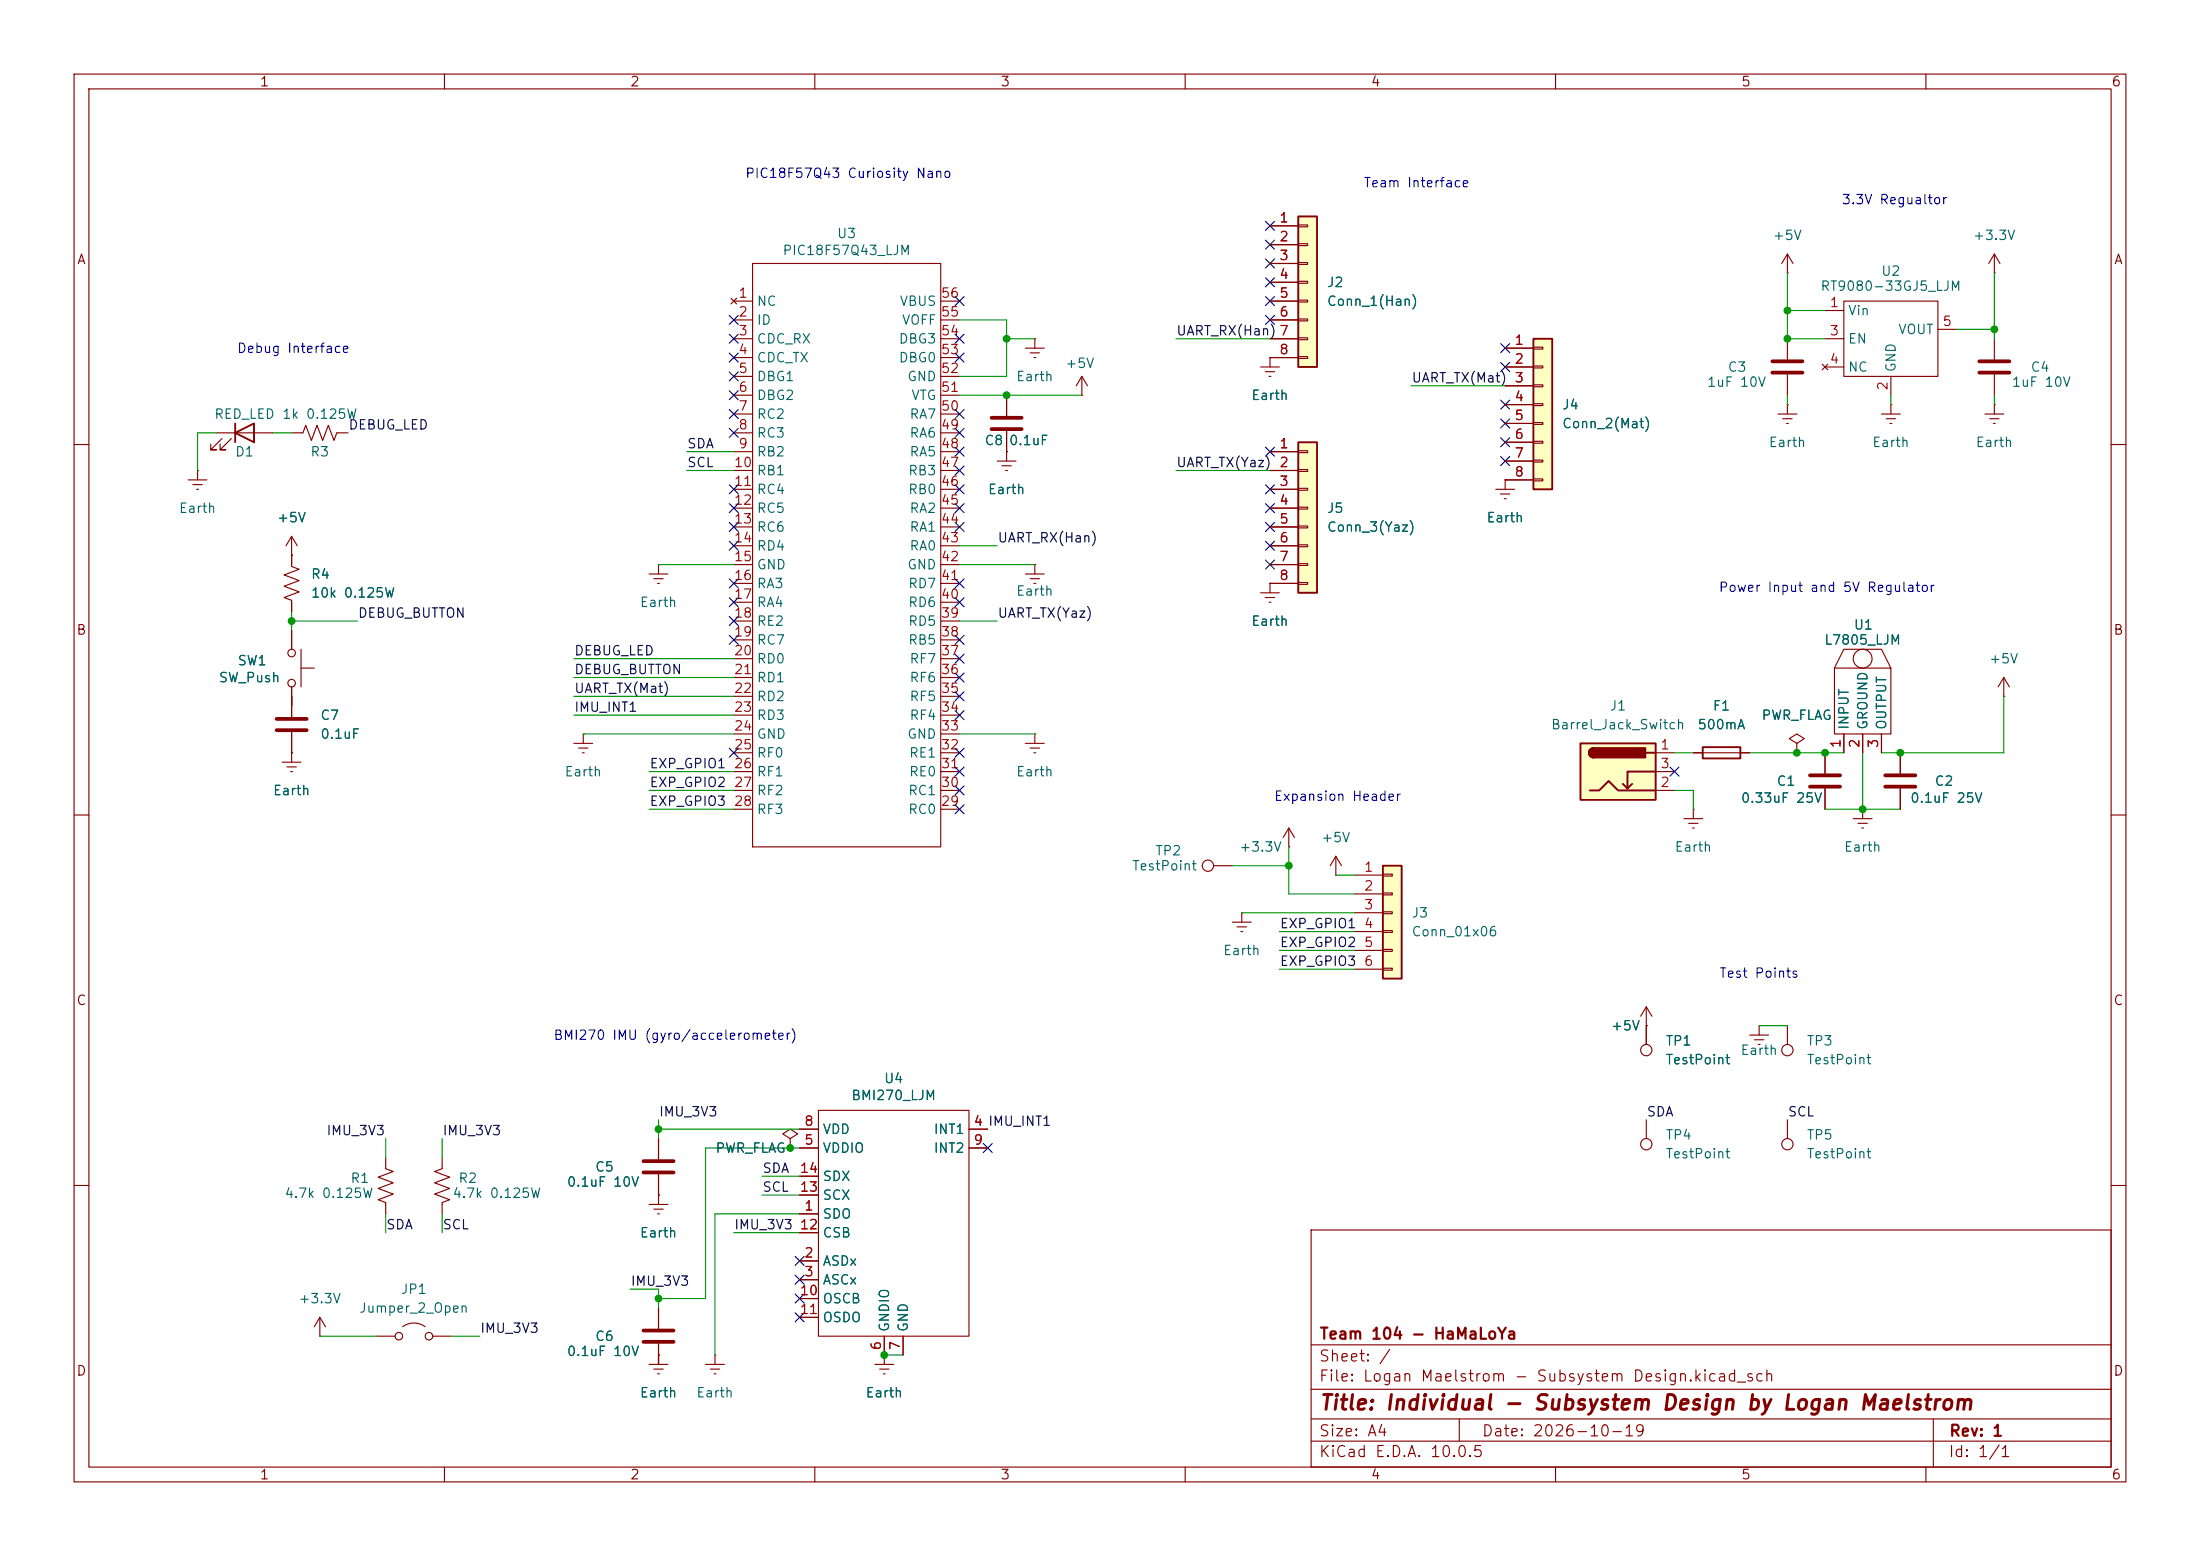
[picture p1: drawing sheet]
<svg xmlns="http://www.w3.org/2000/svg" width="297mm" height="210mm" viewBox="0 0 297 210" stroke-linecap="round" stroke-linejoin="round" font-family="sans-serif">
<g fill="none" stroke="#840000" stroke-width=".15">
<path d="M10 10h277v190h-277zM12 12h273v186h-273zM60 10v2M110 10v2M160 10v2M210 10v2M260 10v2M101.6 35.6h25.4v78.7h-25.4zM39.4 58.4h1.5l.4-1 .7 2 .8-2 .8 2 .7-2 .8 2 .4-1h1.5M98.7 40.3l.7 .7M99.1 40.6h2.5M99.1 43.2h2.5"/>
<path d="M99.1 45.7h2.5M99.1 48.3h2.5M99.1 50.8h2.5M99.1 53.3h2.5M99.1 55.9h2.5M99.1 58.4h2.5M99.4 40.3l-.7 .7M127 40.6h2.5M127 43.2h2.5M127 45.7h2.5M127 48.3h2.5M127 50.8h2.5"/>
<path d="M127 53.3h2.5M127 55.9h2.5M127 58.4h2.5M146 53.3h.1M146 50.8l-.7 1.3M146 50.8l.8 1.3M146 50.8v2.5M10 60h2M99.1 61h2.5M99.1 63.5h2.5M99.1 66h2.5M99.1 68.6h2.5"/>
<path d="M99.1 71.1h2.5M99.1 73.7h2.5M99.1 76.2h2.5M99.1 78.7h2.5M127 61h2.5M127 63.5h2.5M127 66h2.5M127 68.6h2.5M127 71.1h2.5M127 73.7h2.5M127 76.2h2.5M127 78.7h2.5"/>
<path d="M285 60h2M39.4 85.1v2.5M39.4 92.7v2.6M40.6 90.2h1.8M40.6 87.6v5.1M99.1 81.3h2.5M99.1 83.8h2.5M99.1 86.4h2.5M99.1 88.9h2.5M99.1 91.4h2.5M99.1 94h2.5M99.1 96.5h2.5"/>
<path d="M99.1 99.1h2.5M127 81.3h2.5M127 83.8h2.5M127 86.4h2.5M127 88.9h2.5M127 91.4h2.5M127 94h2.5M127 96.5h2.5M127 99.1h2.5M10 110h2M99.1 101.6h2.5M99.1 104.1h2.5"/>
<path d="M99.1 106.7h2.5M99.1 109.2h2.5M127 101.6h2.5M127 104.1h2.5M127 106.7h2.5M127 109.2h2.5M285 110h2M236.2 139.7h2.6M237.5 138.4h.1M237.5 138.4v1.3M241.3 138.4v2.6M52.1 156.2v1.5l1 .4-2 .8 2 .7-2 .8 2 .8-2 .7 1 .4v1.5"/>
<path d="M236.9 140.3h1.2M237.4 141h.2M10 160h2M43.2 177.8l-.8 1.3M43.2 177.8l.7 1.3M43.2 177.8v2.5M54.4 179.1a2.54 2.54 0 0 1 3 0M177 166h108v32h-108zM285 160h2M43.2 180.3h.1M50.8 180.3h2.5M58.4 180.3h2.6"/>
<path d="M60 198v2M110 198v2M160 198v2M177 194.5h108M177 191.5h108M177 187.5h108M177 181.5h108M197 191.5v3M210 198v2M260 198v2M261 191.5v6.5"/>
<circle cx="39.4" cy="88.1" r=".51"/>
<circle cx="39.4" cy="92.2" r=".51"/>
<circle cx="241.3" cy="141.7" r=".76"/>
<circle cx="53.8" cy="180.3" r=".51"/>
<circle cx="57.9" cy="180.3" r=".51"/>
</g>
<path d="M175.3 59.7h2.5v20.3h-2.5z" fill="#ffffc2"/>
<path d="M175.3 59.7h2.5v20.3h-2.5z" fill="none" stroke="#840000" stroke-width=".25"/>
<g fill="none" stroke="#840000" stroke-width=".15">
<path d="M135.9 53.3v2.8M135.9 58.2v4M138.4 47h2.6M139.1 47.6h1.2M139.6 48.3h.2M139.7 45.7h.1M139.7 45.7v1.3M170.2 49.5h2.5M170.8 50.2h1.3M171.3 50.8h.3M171.4 48.3h.1M171.4 48.3v1.2"/>
<path d="M39.4 74.9h.1M39.4 72.4v4.1l1 .3-2 .8 2 .8-2 .7 2 .8-2 .7 1 .4v1.6M39.4 72.4l-.8 1.3M39.4 72.4l.7 1.3M87.6 77.5h2.6M88.3 78.1h1.2M88.8 78.7h.2M88.9 76.2h.1M88.9 76.2v1.3M134.6 62.2h2.6M135.3 62.9h1.2M135.8 63.5h.2"/>
<path d="M135.9 61h.1M138.4 77.5h2.6M139.1 78.1h1.2M139.6 78.7h.2M139.7 76.2h.1M139.7 76.2v1.3M171.4 61h3.9M171.4 63.5h3.9M171.4 66h3.9M171.4 68.6h3.9M171.4 71.1h3.9M171.4 73.7h3.9"/>
<path d="M171.4 76.2h3.9M171.4 78.7h3.9M175.3 60.8h1.2v.3h-1.2zM175.3 63.4h1.2v.2h-1.2zM175.3 65.9h1.2v.3h-1.2zM175.3 68.5h1.2v.2h-1.2zM175.3 71h1.2v.2h-1.2zM175.3 73.5h1.2v.3h-1.2zM175.3 76.1h1.2v.2h-1.2zM175.3 78.6h1.2v.3h-1.2zM78.7 99.1h.1M78.7 99.1v1.2"/>
<path d="M77.5 100.3h2.5M78.1 101h1.3M78.6 101.6h.3M174 114.3h.1M174 111.8l-.8 1.2M174 111.8l.8 1.2M174 111.8v2.5M180.3 118.1h.1M180.3 115.6l-.7 1.2M180.3 115.6l.8 1.2M180.3 115.6v2.5M227.3 110.5h2.6"/>
<path d="M228 111.1h1.2M228.5 111.8h.2M228.6 109.2h.1M228.6 109.2v1.3M242.6 100.3l1-.6-1-.6-1 .6 1 .6v1.3M242.6 101.6h.1M250.2 110.5h2.5M250.8 111.1h1.3M251.3 111.8h.3M251.5 109.2h.1M251.5 109.2v1.3M166.4 124.5h2.5"/>
<path d="M167 125.1h1.3M167.5 125.7h.3M167.6 123.2h.1M167.6 123.2v1.3M59.7 156.2v1.5l-1 .4 2 .8-2 .7 2 .8-2 .8 2 .7-1 .4v1.5M88.9 153.7v2.8M88.9 158.5v4.1M106.7 153.7l1-.7-1-.6-1 .6 1 .7v1.2M106.7 154.9h.1M107.9 152.4h2.6M107.9 154.9h2.6M107.9 158.8h2.6"/>
<path d="M110.5 149.9h20.3v30.4h-20.3zM130.8 152.4h2.5M130.8 154.9h2.5M241.3 151.1v2.6M87.6 162.6h2.6M88.3 163.2h1.2M88.8 163.8h.2M88.9 161.3h.1M88.9 176.5v2.8M107.9 163.8h2.6M107.9 170.2h2.6M107.9 172.7h2.6"/>
<path d="M107.9 175.3h2.6M107.9 177.8h2.6M107.9 166.4h2.6M107.9 161.3h2.6M87.6 184.2h2.6M88.3 184.8h1.2M88.8 185.4h.2M88.9 182.9h.1M88.9 181.4v2.8M95.2 184.2h2.6M95.9 184.8h1.3M96.4 185.4h.2"/>
<path d="M96.5 182.9h.1M96.5 182.9v1.3M118.1 184.2h2.5M118.7 184.8h1.3M119.3 185.4h.2M119.4 182.9h.1M119.4 180.3v3.9M121.9 180.3v2.6"/>
<circle cx="241.3" cy="154.4" r=".76"/>
</g>
<path d="M133.9 56.4h4M133.9 57.9h4M86.9 156.7h4M86.9 158.2h4M86.9 179.6h4M86.9 181.1h4" fill="none" stroke="#840000" stroke-width=".51"/>
<path d="M213.4 100.3h10.1v7.7h-10.1z" fill="#ffffc2"/>
<path d="M213.4 100.3h10.1v7.7h-10.1zM214.6 106.7h1.3l1.3-1.3 1.2 1.3h5.1M215.1 101a.64 .64 0 0 0-.6 .6 .64 .64 0 0 0 .6 .6M220.3 105.8l-.6 .6M222.2 101.6h1.3M223.5 104.1h-3.8v2.3l-.6-.6" fill="none" stroke="#840000" stroke-width=".25"/>
<g fill="#840000" stroke="#840000" stroke-width=".25">
<path d="M214.7 101.2l.4-.2v1.2a.63 .63 0 0 1-.5-.4 .63 .63 0 0 1 .1-.6z"/>
<path d="M215.1 101h7v1.2h-7z"/>
</g>
<path d="M223.5 101.6h2.6M223.5 106.7h2.6M223.5 104.1h2.6" fill="none" stroke="#840000" stroke-width=".15"/>
<path d="M186.7 116.8h2.5v15.3h-2.5z" fill="#ffffc2"/>
<path d="M186.7 116.8h2.5v15.3h-2.5zM229.9 100.8h5v1.6h-5z" fill="none" stroke="#840000" stroke-width=".25"/>
<g fill="none" stroke="#840000" stroke-width=".15">
<path d="M241.3 45.7v2.8M241.3 50.5v2.8M247.6 90.2l1.3-2.6h5.1l1.3 2.6M247.6 90.2h7.7v8.9h-7.7zM248.9 99.1v2.5M251.5 99.1v2.5M254 99.1v2.5M182.9 118.1h3.8M186.7 118h1.3v.2h-1.3zM228.6 101.6h7.6M182.9 120.7h3.8M182.9 123.2h3.8"/>
<path d="M182.9 125.7h3.8M182.9 128.3h3.8M182.9 130.8h3.8M186.7 120.5h1.3v.3h-1.3zM186.7 123.1h1.3v.2h-1.3zM186.7 125.6h1.3v.3h-1.3zM186.7 128.1h1.3v.3h-1.3zM186.7 130.7h1.3v.2h-1.3z"/>
<circle cx="251.5" cy="88.9" r="1.27"/>
</g>
<path d="M239.3 48.8h4M239.3 50.3h4" fill="none" stroke="#840000" stroke-width=".51"/>
<path d="M207 45.7h2.5v20.3h-2.5z" fill="#ffffc2"/>
<path d="M31.7 58.4l2.6-1.2v2.5zM31.7 57.2v2.5M207 45.7h2.5v20.3h-2.5z" fill="none" stroke="#840000" stroke-width=".25"/>
<g fill="none" stroke="#840000" stroke-width=".15">
<path d="M241.3 36.8h.1M241.3 34.3l-.8 1.3M241.3 34.3l.8 1.3M241.3 34.3v2.5M269.2 36.8h.1M269.2 34.3v2.5M269.2 34.3l-.7 1.3M269.2 34.3l.8 1.3M29.2 58.4h7.6M30 59.2l-1.6 1.5h.8h-.8v-.8M31.2 59.2l-1.5 1.5h.8h-.8v-.8M203.2 47h3.8"/>
<path d="M203.2 49.5h3.8M203.2 52.1h3.8M203.2 54.6h3.8M203.2 57.2h3.8M203.2 59.7h3.8M207 46.9h1.3v.2h-1.3zM207 49.4h1.3v.3h-1.3zM207 51.9h1.3v.3h-1.3zM207 54.5h1.3v.2h-1.3zM207 57h1.3v.3h-1.3zM207 59.6h1.3v.2h-1.3zM240 55.9h2.6"/>
<path d="M240.7 56.5h1.2M241.2 57.2h.2M241.3 54.6h.1M241.3 54.6v1.3M246 49.1l.8 .8M246.4 49.5h2.5M246.4 41.9h2.5M246.4 45.7h2.5M246.8 49.1l-.8 .8M248.9 40.6h12.7v10.2h-12.7zM254 55.9h2.5M254.6 56.5h1.3"/>
<path d="M255.1 57.2h.3M255.3 54.6h.1M255.3 50.8v2.5M255.3 54.6v1.3M261.6 44.5h2.6M268 55.9h2.5M268.6 56.5h1.3M269.1 57.2h.3M269.2 54.6h.1M269.2 45.7v2.8M269.2 50.5v2.8M269.2 54.6v1.3"/>
<path d="M25.4 64.8h2.5M26 65.4h1.3M26.5 66h.3M26.7 63.5h.1M26.7 63.5v1.3M171.4 78.7h.1M171.4 78.7v1.3M203.2 62.2h3.8M203.2 64.8h3.8M207 62.1h1.3v.3h-1.3zM207 64.6h1.3v.3h-1.3zM39.4 94v2.8"/>
<path d="M39.4 98.8v4.1M170.2 80h2.5M170.8 80.6h1.3M171.3 81.3h.3M270.5 94h.1M270.5 91.4l-.8 1.3M270.5 91.4l.8 1.3M270.5 91.4v2.6M38.1 102.9h2.5M38.7 103.5h1.3M39.2 104.1h.3M39.4 101.6h.1"/>
<path d="M246.4 101.6v2.8M246.4 106.4v2.8M256.5 101.6v2.8M256.5 106.4v2.8M222.2 138.4h.1M222.2 135.9v5.1M222.2 135.9l-.7 1.3M222.2 135.9l.8 1.3M222.2 151.1v2.6"/>
<circle cx="222.2" cy="141.7" r=".76"/>
<circle cx="222.2" cy="154.4" r=".76"/>
</g>
<path d="M267.2 48.8h4.1M267.2 50.3h4.1M37.3 97h4.1M37.3 98.6h4.1M244.3 104.6h4.1M244.3 106.2h4.1M254.5 104.6h4.1M254.5 106.2h4.1" fill="none" stroke="#840000" stroke-width=".51"/>
<path d="M175.3 29.2h2.5v20.3h-2.5z" fill="#ffffc2"/>
<path d="M175.3 29.2h2.5v20.3h-2.5z" fill="none" stroke="#840000" stroke-width=".25"/>
<g fill="none" stroke="#840000" stroke-width=".15">
<path d="M171.4 30.5h3.9M171.4 33h3.9M171.4 35.6h3.9M171.4 38.1h3.9M175.3 30.4h1.2v.2h-1.2zM175.3 32.9h1.2v.2h-1.2zM175.3 35.4h1.2v.3h-1.2zM175.3 38h1.2v.2h-1.2zM135.9 53.3v2.8M135.9 58.2v2.8M171.4 48.3h.1M171.4 40.6h3.9"/>
<path d="M171.4 43.2h3.9M171.4 45.7h3.9M171.4 48.3h3.9M175.3 40.5h1.2v.3h-1.2zM175.3 43.1h1.2v.2h-1.2zM175.3 45.6h1.2v.2h-1.2zM175.3 48.1h1.2v.3h-1.2zM203.2 47h3.8M203.2 49.5h3.8M203.2 52.1h3.8M203.2 54.6h3.8M203.2 57.2h3.8"/>
<path d="M203.2 59.7h3.8M39.4 74.9h.1M39.4 74.9v1.3M135.9 61h.1M171.4 78.7h.1M171.4 66h3.9M171.4 61h3.9M171.4 63.5h3.9M171.4 68.6h3.9M171.4 71.1h3.9M171.4 73.7h3.9M171.4 76.2h3.9"/>
<path d="M171.4 78.7h3.9M201.9 66h2.6M202.6 66.7h1.2M203.1 67.3h.2M203.2 64.8h.1M203.2 64.8v1.2M203.2 62.2h3.8M203.2 64.8h3.8M39.4 81.3v1.3M39.4 85.1v2.5M39.4 92.7v4.1M39.4 98.8v2.8"/>
<path d="M139.7 99.1h.1M139.7 99.1v1.2M248.9 99.1v2.5M251.5 99.1v2.5M254 99.1v2.5M39.4 101.6h.1M138.4 100.3h2.6M139.1 101h1.2M139.6 101.6h.2M163.8 116.8h2.6M228.6 101.6h1.3M234.9 101.6h1.3"/>
<path d="M242.6 101.6h.1M246.4 101.6v2.8M246.4 106.4v2.8M256.5 101.6v2.8M256.5 106.4v2.8M222.2 138.4h.1M222.2 138.4v2.6M88.9 153.7v2.8M88.9 158.5v2.8M106.7 154.9h.1M107.9 152.4h2.6M107.9 154.9h2.6"/>
<path d="M107.9 158.8h2.6M130.8 152.4h2.5M130.8 154.9h2.5M88.9 161.3h.1M88.9 176.5v2.8M107.9 163.8h2.6M107.9 170.2h2.6M107.9 172.7h2.6M107.9 175.3h2.6M107.9 177.8h2.6M107.9 166.4h2.6M107.9 161.3h2.6"/>
<path d="M88.9 182.9h.1M88.9 181.4v2.8M119.4 182.9h.1M119.4 180.3v2.6M121.9 180.3v2.6"/>
<circle cx="163.1" cy="116.8" r=".76"/>
</g>
<g fill="none" stroke="#009600" stroke-width=".15">
<path d="M241.3 36.8v8.9h5.1M269.2 36.8v8.9M29.2 58.4h-2.5v5.1M36.8 58.4h2.6M129.5 43.2h6.4v7.6h-6.4M129.5 53.3h16.5M135.9 45.7h3.8M158.7 45.7h12.7M190.5 52.1h12.7M241.3 53.3v1.3M241.3 41.9h5.1M255.3 53.3v1.3"/>
<path d="M264.2 44.5h5M269.2 53.3v1.3M88.9 76.2h10.2M92.7 61h6.4M92.7 63.5h6.4M129.5 76.2h10.2M129.5 73.7h5.1M158.7 63.5h12.7M39.4 83.8h8.9M39.4 82.6v2.5M39.4 94v1.3M77.5 96.5h21.6"/>
<path d="M77.5 91.4h21.6M77.5 88.9h21.6M77.5 94h21.6M78.7 99.1h20.4M129.5 99.1h10.2M129.5 83.8h5.1M270.5 94v7.6h-16.5M87.6 109.2h11.5M87.6 106.7h11.5M87.6 104.1h11.5M166.4 116.8h7.6M174 114.3v6.4h8.9"/>
<path d="M180.3 118.1h2.6M226.1 101.6h2.5M226.1 106.7h2.5v2.5M236.2 101.6h12.7M246.4 109.2h10.1M251.5 101.6v7.6M167.6 123.2h15.3M172.7 128.3h10.2M172.7 130.8h10.2M172.7 125.7h10.2M237.5 138.4h3.8M52.1 153.7v2.5"/>
<path d="M59.7 153.7v2.5M88.9 151.1v2.6M88.9 152.4h19M102.9 158.8h5M107.9 154.9h-12.7v20.4h-6.3M52.1 163.8v2.6M59.7 163.8v2.6M85.1 174h3.8v2.5M99.1 166.4h8.8M102.9 161.3h5M107.9 163.8h-11.4v19.1M43.2 180.3h7.6"/>
<path d="M61 180.3h3.8M88.9 182.9v1.3M119.4 182.9h2.5"/>
</g>
<g fill="none" stroke="#000084" stroke-width=".15">
<path d="M170.8 29.9l1.3 1.2M170.8 37.5l1.3 1.2M170.8 35l1.3 1.2M170.8 32.4l1.3 1.2M172.1 29.9l-1.3 1.2M172.1 37.5l-1.3 1.2M172.1 35l-1.3 1.2M172.1 32.4l-1.3 1.2M98.5 42.6l1.2 1.2M98.5 55.3l1.2 1.2M98.5 57.8l1.2 1.2M98.5 50.2l1.2 1.2"/>
<path d="M98.5 45.1l1.2 1.2M98.5 52.7l1.2 1.2M98.5 47.7l1.2 1.2M99.7 42.6l-1.2 1.2M99.7 55.3l-1.2 1.2M99.7 57.8l-1.2 1.2M99.7 50.2l-1.2 1.2M99.7 45.1l-1.2 1.2M99.7 52.7l-1.2 1.2M99.7 47.7l-1.2 1.2M128.9 55.3l1.2 1.2M128.9 57.8l1.2 1.2"/>
<path d="M128.9 40l1.2 1.2M128.9 45.1l1.2 1.2M128.9 47.7l1.2 1.2M130.1 55.3l-1.2 1.2M130.1 40l-1.2 1.2M130.1 57.8l-1.2 1.2M130.1 45.1l-1.2 1.2M130.1 47.7l-1.2 1.2M170.8 42.6l1.3 1.2M170.8 40l1.3 1.2M172.1 42.6l-1.3 1.2M172.1 40l-1.3 1.2"/>
<path d="M202.6 46.4l1.2 1.2M202.6 48.9l1.2 1.2M202.6 54l1.2 1.2M202.6 56.5l1.2 1.3M202.6 59.1l1.2 1.2M203.8 46.4l-1.2 1.2M203.8 48.9l-1.2 1.2M203.8 54l-1.2 1.2M203.8 56.5l-1.2 1.3M203.8 59.1l-1.2 1.2M98.5 70.5l1.2 1.2M98.5 68l1.2 1.2"/>
<path d="M98.5 65.4l1.2 1.2M98.5 73.1l1.2 1.2M98.5 78.1l1.2 1.2M99.7 70.5l-1.2 1.2M99.7 68l-1.2 1.2M99.7 78.1l-1.2 1.2M99.7 65.4l-1.2 1.2M99.7 73.1l-1.2 1.2M128.9 78.1l1.2 1.2M128.9 70.5l1.2 1.2M128.9 68l1.2 1.2M128.9 60.4l1.2 1.2"/>
<path d="M128.9 65.4l1.2 1.2M128.9 62.9l1.2 1.2M130.1 78.1l-1.2 1.2M130.1 70.5l-1.2 1.2M130.1 68l-1.2 1.2M130.1 60.4l-1.2 1.2M130.1 65.4l-1.2 1.2M130.1 62.9l-1.2 1.2M170.8 75.6l1.3 1.2M170.8 60.4l1.3 1.2M170.8 65.4l1.3 1.2M170.8 68l1.3 1.2"/>
<path d="M170.8 70.5l1.3 1.2M170.8 73.1l1.3 1.2M172.1 75.6l-1.3 1.2M172.1 60.4l-1.3 1.2M172.1 65.4l-1.3 1.2M172.1 68l-1.3 1.2M172.1 70.5l-1.3 1.2M172.1 73.1l-1.3 1.2M202.6 61.6l1.2 1.2M203.8 61.6l-1.2 1.2M98.5 80.7l1.2 1.2M98.5 85.8l1.2 1.2"/>
<path d="M98.5 83.2l1.2 1.2M99.7 80.7l-1.2 1.2M99.7 85.8l-1.2 1.2M99.7 83.2l-1.2 1.2M128.9 95.9l1.2 1.2M128.9 93.4l1.2 1.2M128.9 80.7l1.2 1.2M128.9 85.8l1.2 1.2M128.9 88.3l1.2 1.2M128.9 90.8l1.2 1.2M130.1 95.9l-1.2 1.2M130.1 93.4l-1.2 1.2"/>
<path d="M130.1 80.7l-1.2 1.2M130.1 85.8l-1.2 1.2M130.1 88.3l-1.2 1.2M130.1 90.8l-1.2 1.2M98.5 101l1.2 1.2M99.7 101l-1.2 1.2M128.9 108.6l1.2 1.2M128.9 106.1l1.2 1.2M128.9 101l1.2 1.2M128.9 103.5l1.2 1.2M130.1 108.6l-1.2 1.2M130.1 106.1l-1.2 1.2"/>
<path d="M130.1 101l-1.2 1.2M130.1 103.5l-1.2 1.2M225.5 103.5l1.2 1.2M226.7 103.5l-1.2 1.2M132.7 154.3l1.3 1.2M134 154.3l-1.3 1.2M107.3 174.7l1.3 1.2M107.3 172.1l1.3 1.2M107.3 169.6l1.3 1.2M107.3 177.2l1.3 1.2M108.6 174.7l-1.3 1.2M108.6 172.1l-1.3 1.2"/>
<path d="M108.6 169.6l-1.3 1.2M108.6 177.2l-1.3 1.2"/>
</g>
<g fill="#009600" stroke="#009600" stroke-width=".14">
<circle cx="119.4" cy="182.9" r=".46"/>
<circle cx="106.7" cy="154.9" r=".46"/>
<circle cx="88.9" cy="175.3" r=".46"/>
<circle cx="88.9" cy="152.4" r=".46"/>
<circle cx="135.9" cy="45.7" r=".46"/>
<circle cx="135.9" cy="53.3" r=".46"/>
<circle cx="251.5" cy="109.2" r=".46"/>
<circle cx="246.4" cy="101.6" r=".46"/>
<circle cx="242.6" cy="101.6" r=".46"/>
<circle cx="39.4" cy="83.8" r=".46"/>
<circle cx="241.3" cy="45.7" r=".46"/>
<circle cx="269.2" cy="44.5" r=".46"/>
<circle cx="256.5" cy="101.6" r=".46"/>
<circle cx="241.3" cy="41.9" r=".46"/>
<circle cx="174" cy="116.8" r=".46"/>
</g>
<text font-size="2" fill="#840000" x="178" y="190.8">Title: Individual - Subsystem Design by Logan Maelstrom</text>
<g font-size="1.5" fill="#840000">
<text x="178" y="184.1">Sheet: /</text>
<text x="178" y="181.1">Team 104 - HaMaLoYa</text>
<text x="178" y="186.8">File: Logan Maelstrom - Subsystem Design.kicad_sch</text>
<text x="178" y="197">KiCad E.D.A. 10.0.5</text>
<text x="178" y="194.2">Size: A4</text>
<text x="200" y="194.2">Date: 2026-10-19</text>
<text x="263" y="197">Id: 1/1</text>
<text x="263" y="194.2">Rev: 1</text>
</g>
<g font-size="1.3" fill="#840000">
<text x="35" y="12">1</text>
<text x="85" y="12">2</text>
<text x="135" y="12">3</text>
<text x="185" y="12">4</text>
<text x="235" y="12">5</text>
<text x="285" y="12">6</text>
<text x="10.3" y="36">A</text>
<text x="285.3" y="36">A</text>
<text x="10.2" y="86">B</text>
<text x="285.2" y="86">B</text>
<text x="10.2" y="136">C</text>
<text x="285.2" y="136">C</text>
<text x="10.2" y="186">D</text>
<text x="285.2" y="186">D</text>
<text x="35" y="200">1</text>
<text x="85" y="200">2</text>
<text x="135" y="200">3</text>
<text x="185" y="200">4</text>
<text x="235" y="200">5</text>
<text x="285" y="200">6</text>
</g>
<g font-size="1.3" fill="#0000c2">
<text x="100.5" y="24.3">PIC18F57Q43 Curiosity Nano</text>
<text x="184" y="25.6">Team Interface</text>
<text x="248.5" y="27.9">3.3V Regualtor</text>
<text x="31.9" y="48">Debug Interface</text>
<text x="231.9" y="80.2">Power Input and 5V Regulator</text>
<text x="171.9" y="108.4">Expansion Header</text>
<text x="232" y="132.3">Test Points</text>
<text x="74.6" y="140.7">BMI270 IMU (gyro/accelerometer)</text>
</g>
<g font-size="1.3" fill="#006464">
<text x="105.6" y="34.7">PIC18F57Q43_LJM</text>
<text x="112.9" y="32.5">U3</text>
<text x="239.2" y="32.7">+5V</text>
<text x="266.3" y="32.7">+3.3V</text>
<text x="102.1" y="41.6">NC</text>
<text x="121.4" y="41.6">VBUS</text>
<text x="179.1" y="39.1">J2</text>
<text x="179.1" y="41.6">Conn_1(Han)</text>
<text x="245.7" y="39.6">RT9080-33GJ5_LJM</text>
<text x="253.9" y="37.5">U2</text>
<text x="102.1" y="44.1">ID</text>
<text x="102.1" y="46.7">CDC_RX</text>
<text x="121.2" y="46.7">DBG3</text>
<text x="121.7" y="44.1">VOFF</text>
<text x="249.4" y="42.9">Vin</text>
<text x="249.4" y="46.7">EN</text>
<text x="256.2" y="45.4">VOUT</text>
<text x="102.1" y="49.2">CDC_TX</text>
<text x="102.1" y="51.8">DBG1</text>
<text x="121.2" y="49.2">DBG0</text>
<text x="122.4" y="51.8">GND</text>
<text x="137.1" y="51.8">Earth</text>
<text x="143.7" y="50">+5V</text>
<text x="230.4" y="52.5">1uF 10V</text>
<text x="233.2" y="50.5">C3</text>
<text x="249.4" y="50.5">NC</text>
<text x="256.2" y="50.3" transform="rotate(-90 256.2 50.3)">GND</text>
<text x="271.5" y="52.5">1uF 10V</text>
<text x="274.1" y="50.5">C4</text>
<text x="28.8" y="56.8">RED_LED 1k 0.125W</text>
<text x="102.1" y="54.3">DBG2</text>
<text x="102.1" y="56.8">RC2</text>
<text x="102.1" y="59.4">RC3</text>
<text x="122.7" y="59.4">RA6</text>
<text x="122.7" y="56.8">RA7</text>
<text x="122.9" y="54.3">VTG</text>
<text x="168.8" y="54.3">Earth</text>
<text x="210.8" y="55.6">J4</text>
<text x="210.8" y="58.1">Conn_2(Mat)</text>
<text x="31.7" y="61.9">D1</text>
<text x="41.8" y="61.9">R3</text>
<text x="102.1" y="61.9">RB2</text>
<text x="102.1" y="64.5">RB1</text>
<text x="122.5" y="64.5">RB3</text>
<text x="122.7" y="61.9">RA5</text>
<text x="132.8" y="60.4">C8</text>
<text x="136.1" y="60.4">0.1uF</text>
<text x="238.7" y="60.7">Earth</text>
<text x="252.7" y="60.7">Earth</text>
<text x="266.6" y="60.7">Earth</text>
<text x="24.1" y="69.5">Earth</text>
<text x="37.3" y="70.8">+5V</text>
<text x="102.1" y="67">RC4</text>
<text x="102.1" y="69.5">RC5</text>
<text x="122.5" y="67">RB0</text>
<text x="122.7" y="69.5">RA2</text>
<text x="133.3" y="67">Earth</text>
<text x="179.1" y="69.5">J5</text>
<text x="200.6" y="70.8">Earth</text>
<text x="102.1" y="72.1">RC6</text>
<text x="102.1" y="74.6">RD4</text>
<text x="102.1" y="77.2">GND</text>
<text x="122.4" y="77.2">GND</text>
<text x="122.7" y="74.6">RA0</text>
<text x="122.7" y="72.1">RA1</text>
<text x="179.1" y="72.1">Conn_3(Yaz)</text>
<text x="41.9" y="78.4">R4</text>
<text x="41.9" y="81">10k 0.125W</text>
<text x="86.3" y="82.2">Earth</text>
<text x="102.1" y="79.7">RA3</text>
<text x="102.1" y="82.2">RA4</text>
<text x="122.5" y="82.2">RD6</text>
<text x="122.5" y="79.7">RD7</text>
<text x="137.1" y="80.7">Earth</text>
<text x="102.1" y="84.8">RE2</text>
<text x="102.1" y="87.3">RC7</text>
<text x="102.1" y="89.9">RD0</text>
<text x="122.5" y="87.3">RB5</text>
<text x="122.5" y="84.8">RD5</text>
<text x="122.7" y="89.9">RF7</text>
<text x="168.8" y="84.8">Earth</text>
<text x="246.2" y="87.3">L7805_LJM</text>
<text x="250.2" y="85.3">U1</text>
<text x="268.4" y="89.9">+5V</text>
<text x="29.4" y="92.4">SW_Push</text>
<text x="32" y="90.1">SW1</text>
<text x="102.1" y="92.4">RD1</text>
<text x="102.1" y="94.9">RD2</text>
<text x="122.7" y="94.9">RF5</text>
<text x="122.7" y="92.4">RF6</text>
<text x="43.2" y="97.5">C7</text>
<text x="43.2" y="100">0.1uF</text>
<text x="102.1" y="97.5">RD3</text>
<text x="102.1" y="100">GND</text>
<text x="122.4" y="100">GND</text>
<text x="122.7" y="97.5">RF4</text>
<text x="209.3" y="98.8">Barrel_Jack_Switch</text>
<text x="217.2" y="96.2">J1</text>
<text x="229.1" y="98.8">500mA</text>
<text x="231.1" y="96.2">F1</text>
<text x="237.7" y="97.5">PWR_FLAG</text>
<text x="249.9" y="98.6" transform="rotate(-90 249.9 98.6)">INPUT</text>
<text x="252.4" y="98.6" transform="rotate(-90 252.4 98.6)">GROUND</text>
<text x="255" y="98.6" transform="rotate(-90 255 98.6)">OUTPUT</text>
<text x="36.8" y="107.6">Earth</text>
<text x="76.1" y="105.1">Earth</text>
<text x="102.1" y="102.6">RF0</text>
<text x="102.1" y="105.1">RF1</text>
<text x="102.1" y="107.6">RF2</text>
<text x="122.5" y="107.6">RC1</text>
<text x="122.6" y="105.1">RE0</text>
<text x="122.6" y="102.6">RE1</text>
<text x="137.1" y="105.1">Earth</text>
<text x="239.8" y="106.4">C1</text>
<text x="261.1" y="106.4">C2</text>
<text x="102.1" y="110.2">RF3</text>
<text x="122.5" y="110.2">RC0</text>
<text x="178.3" y="114">+5V</text>
<text x="234.9" y="108.7">0.33uF 25V</text>
<text x="257.8" y="108.7">0.1uF 25V</text>
<text x="152.7" y="117.8">TestPoint</text>
<text x="155.9" y="115.8">TP2</text>
<text x="167.2" y="115.3">+3.3V</text>
<text x="226" y="115.3">Earth</text>
<text x="248.9" y="115.3">Earth</text>
<text x="190.5" y="124.2">J3</text>
<text x="165" y="129.2">Earth</text>
<text x="190.5" y="126.7">Conn_01x06</text>
<text x="217.4" y="139.4">+5V</text>
<text x="224.8" y="141.4">TP1</text>
<text x="224.8" y="144">TestPoint</text>
<text x="234.9" y="142.7">Earth</text>
<text x="243.8" y="141.4">TP3</text>
<text x="243.8" y="144">TestPoint</text>
<text x="114.8" y="148.8">BMI270_LJM</text>
<text x="119.3" y="146.5">U4</text>
<text x="96.5" y="155.9">PWR_FLAG</text>
<text x="111" y="155.9">VDDIO</text>
<text x="111" y="153.4">VDD</text>
<text x="126" y="153.4">INT1</text>
<text x="126" y="155.9">INT2</text>
<text x="224.8" y="154.1">TP4</text>
<text x="243.8" y="154.1">TP5</text>
<text x="38.3" y="162">4.7k 0.125W</text>
<text x="47.2" y="160">R1</text>
<text x="61" y="162">4.7k 0.125W</text>
<text x="61.8" y="160">R2</text>
<text x="76.4" y="160.5">0.1uF 10V</text>
<text x="80.2" y="158.4">C5</text>
<text x="111" y="159.7">SDX</text>
<text x="224.8" y="156.7">TestPoint</text>
<text x="243.8" y="156.7">TestPoint</text>
<text x="86.3" y="167.3">Earth</text>
<text x="111" y="164.8">SDO</text>
<text x="111" y="167.3">CSB</text>
<text x="111" y="162.3">SCX</text>
<text x="111" y="171.1">ASDx</text>
<text x="111" y="173.7">ASCx</text>
<text x="40.2" y="176.2">+3.3V</text>
<text x="48.4" y="177.5">Jumper_2_Open</text>
<text x="54" y="175">JP1</text>
<text x="111" y="176.2">OSCB</text>
<text x="111" y="178.8">OSDO</text>
<text x="120.3" y="179.9" transform="rotate(-90 120.3 179.9)">GNDIO</text>
<text x="122.9" y="179.9" transform="rotate(-90 122.9 179.9)">GND</text>
<text x="76.4" y="183.3">0.1uF 10V</text>
<text x="80.2" y="181.3">C6</text>
<text x="86.3" y="188.9">Earth</text>
<text x="93.9" y="188.9">Earth</text>
<text x="116.8" y="188.9">Earth</text>
</g>
<g font-size="1.3" fill="#a90000">
<text x="172.6" y="30.3">1</text>
<text x="172.6" y="32.9">2</text>
<text x="172.6" y="35.4">3</text>
<text x="99.6" y="40.5">1</text>
<text x="126.9" y="40.5">56</text>
<text x="172.6" y="38">4</text>
<text x="172.6" y="40.5">5</text>
<text x="246.9" y="41.8">1</text>
<text x="99.6" y="43">2</text>
<text x="99.6" y="45.6">3</text>
<text x="126.9" y="45.6">54</text>
<text x="126.9" y="43">55</text>
<text x="172.6" y="43">6</text>
<text x="172.6" y="45.6">7</text>
<text x="204.4" y="46.9">1</text>
<text x="246.9" y="45.6">3</text>
<text x="262.2" y="44.3">5</text>
<text x="99.6" y="48.1">4</text>
<text x="99.6" y="50.7">5</text>
<text x="99.6" y="53.2">6</text>
<text x="126.9" y="53.2">51</text>
<text x="126.9" y="50.7">52</text>
<text x="126.9" y="48.1">53</text>
<text x="172.6" y="48.1">8</text>
<text x="204.4" y="49.4">2</text>
<text x="204.4" y="51.9">3</text>
<text x="246.9" y="49.4">4</text>
<text x="255.1" y="52.8" transform="rotate(-90 255.1 52.8)">2</text>
<text x="99.6" y="55.7">7</text>
<text x="99.6" y="58.3">8</text>
<text x="126.9" y="58.3">49</text>
<text x="126.9" y="55.7">50</text>
<text x="204.4" y="54.5">4</text>
<text x="204.4" y="57">5</text>
<text x="204.4" y="59.6">6</text>
<text x="99" y="63.4">10</text>
<text x="99" y="65.9">11</text>
<text x="99.6" y="60.8">9</text>
<text x="126.9" y="65.9">46</text>
<text x="126.9" y="63.4">47</text>
<text x="126.9" y="60.8">48</text>
<text x="172.6" y="60.8">1</text>
<text x="172.6" y="63.4">2</text>
<text x="172.6" y="65.9">3</text>
<text x="204.4" y="62.1">7</text>
<text x="204.4" y="64.6">8</text>
<text x="99" y="68.4">12</text>
<text x="99" y="71">13</text>
<text x="126.9" y="71">44</text>
<text x="126.9" y="68.4">45</text>
<text x="172.6" y="68.4">4</text>
<text x="172.6" y="71">5</text>
<text x="99" y="73.5">14</text>
<text x="99" y="76.1">15</text>
<text x="126.9" y="76.1">42</text>
<text x="126.9" y="73.5">43</text>
<text x="172.6" y="73.5">6</text>
<text x="172.6" y="76.1">7</text>
<text x="99" y="78.6">16</text>
<text x="99" y="81.1">17</text>
<text x="99" y="83.7">18</text>
<text x="126.9" y="83.7">39</text>
<text x="126.9" y="81.1">40</text>
<text x="126.9" y="78.6">41</text>
<text x="172.6" y="78.6">8</text>
<text x="99" y="86.2">19</text>
<text x="99" y="88.8">20</text>
<text x="126.9" y="88.8">37</text>
<text x="126.9" y="86.2">38</text>
<text x="99" y="91.3">21</text>
<text x="99" y="93.8">22</text>
<text x="126.9" y="93.8">35</text>
<text x="126.9" y="91.3">36</text>
<text x="99" y="96.4">23</text>
<text x="99" y="98.9">24</text>
<text x="99" y="101.5">25</text>
<text x="126.9" y="101.5">32</text>
<text x="126.9" y="98.9">33</text>
<text x="126.9" y="96.4">34</text>
<text x="224.1" y="101.5">1</text>
<text x="248.8" y="101.1" transform="rotate(-90 248.8 101.1)">1</text>
<text x="251.3" y="101.1" transform="rotate(-90 251.3 101.1)">2</text>
<text x="253.9" y="101.1" transform="rotate(-90 253.9 101.1)">3</text>
<text x="99" y="104">26</text>
<text x="99" y="106.5">27</text>
<text x="126.9" y="106.5">30</text>
<text x="126.9" y="104">31</text>
<text x="224.1" y="106.5">2</text>
<text x="224.1" y="104">3</text>
<text x="99" y="109.1">28</text>
<text x="126.9" y="109.1">29</text>
<text x="184.1" y="118">1</text>
<text x="184.1" y="120.5">2</text>
<text x="184.1" y="123.1">3</text>
<text x="184.1" y="125.6">4</text>
<text x="184.1" y="128.1">5</text>
<text x="184.1" y="130.7">6</text>
<text x="108.5" y="154.8">5</text>
<text x="108.5" y="152.3">8</text>
<text x="131.3" y="152.3">4 IMU_INT1</text>
<text x="131.3" y="154.8">9</text>
<text x="131.3" y="152.3">4</text>
<text x="107.9" y="161.2">13</text>
<text x="107.9" y="158.6">14</text>
<text x="107.9" y="166.2">12</text>
<text x="108.5" y="163.7">1</text>
<text x="108.5" y="170">2</text>
<text x="108.5" y="172.6">3</text>
<text x="107.9" y="175.1">10</text>
<text x="107.9" y="177.7">11</text>
<text x="119.2" y="182.3" transform="rotate(-90 119.2 182.3)">6</text>
<text x="121.8" y="182.3" transform="rotate(-90 121.8 182.3)">7</text>
</g>
<g font-size="1.3" fill="#0f0f0f">
<text x="158.7" y="45.6">UART_RX(Han) 7</text>
<text x="190.5" y="51.9">UART_TX(Mat) 3</text>
<text x="47" y="58.3">DEBUG_LED</text>
<text x="92.7" y="60.8">SDA</text>
<text x="92.7" y="63.4">SCL</text>
<text x="158.7" y="63.4">UART_TX(Yaz)</text>
<text x="134.6" y="73.5">UART_RX(Han)</text>
<text x="48.2" y="83.7">DEBUG_BUTTON</text>
<text x="134.6" y="83.7">UART_TX(Yaz)</text>
<text x="77.4" y="88.8">DEBUG_LED</text>
<text x="77.4" y="91.3">DEBUG_BUTTON</text>
<text x="77.4" y="93.9">UART_TX(Mat)</text>
<text x="77.4" y="96.4">IMU_INT1</text>
<text x="87.6" y="106.6">EXP_GPIO2</text>
<text x="87.6" y="104">EXP_GPIO1</text>
<text x="87.6" y="109.1">EXP_GPIO3</text>
<text x="172.7" y="125.6">EXP_GPIO1</text>
<text x="172.7" y="128.1">EXP_GPIO2</text>
<text x="172.7" y="130.7">EXP_GPIO3</text>
<text x="44" y="153.5">IMU_3V3</text>
<text x="59.7" y="153.5">IMU_3V3</text>
<text x="88.9" y="151">IMU_3V3</text>
<text x="222.2" y="151">SDA</text>
<text x="241.3" y="151">SCL</text>
<text x="102.8" y="161.2">SCL</text>
<text x="102.8" y="158.6">SDA</text>
<text x="52" y="166.2">SDA</text>
<text x="59.7" y="166.2">SCL</text>
<text x="99" y="166.2">IMU_3V3</text>
<text x="85.1" y="173.9">IMU_3V3</text>
<text x="64.7" y="180.2">IMU_3V3</text>
</g>
</svg>
